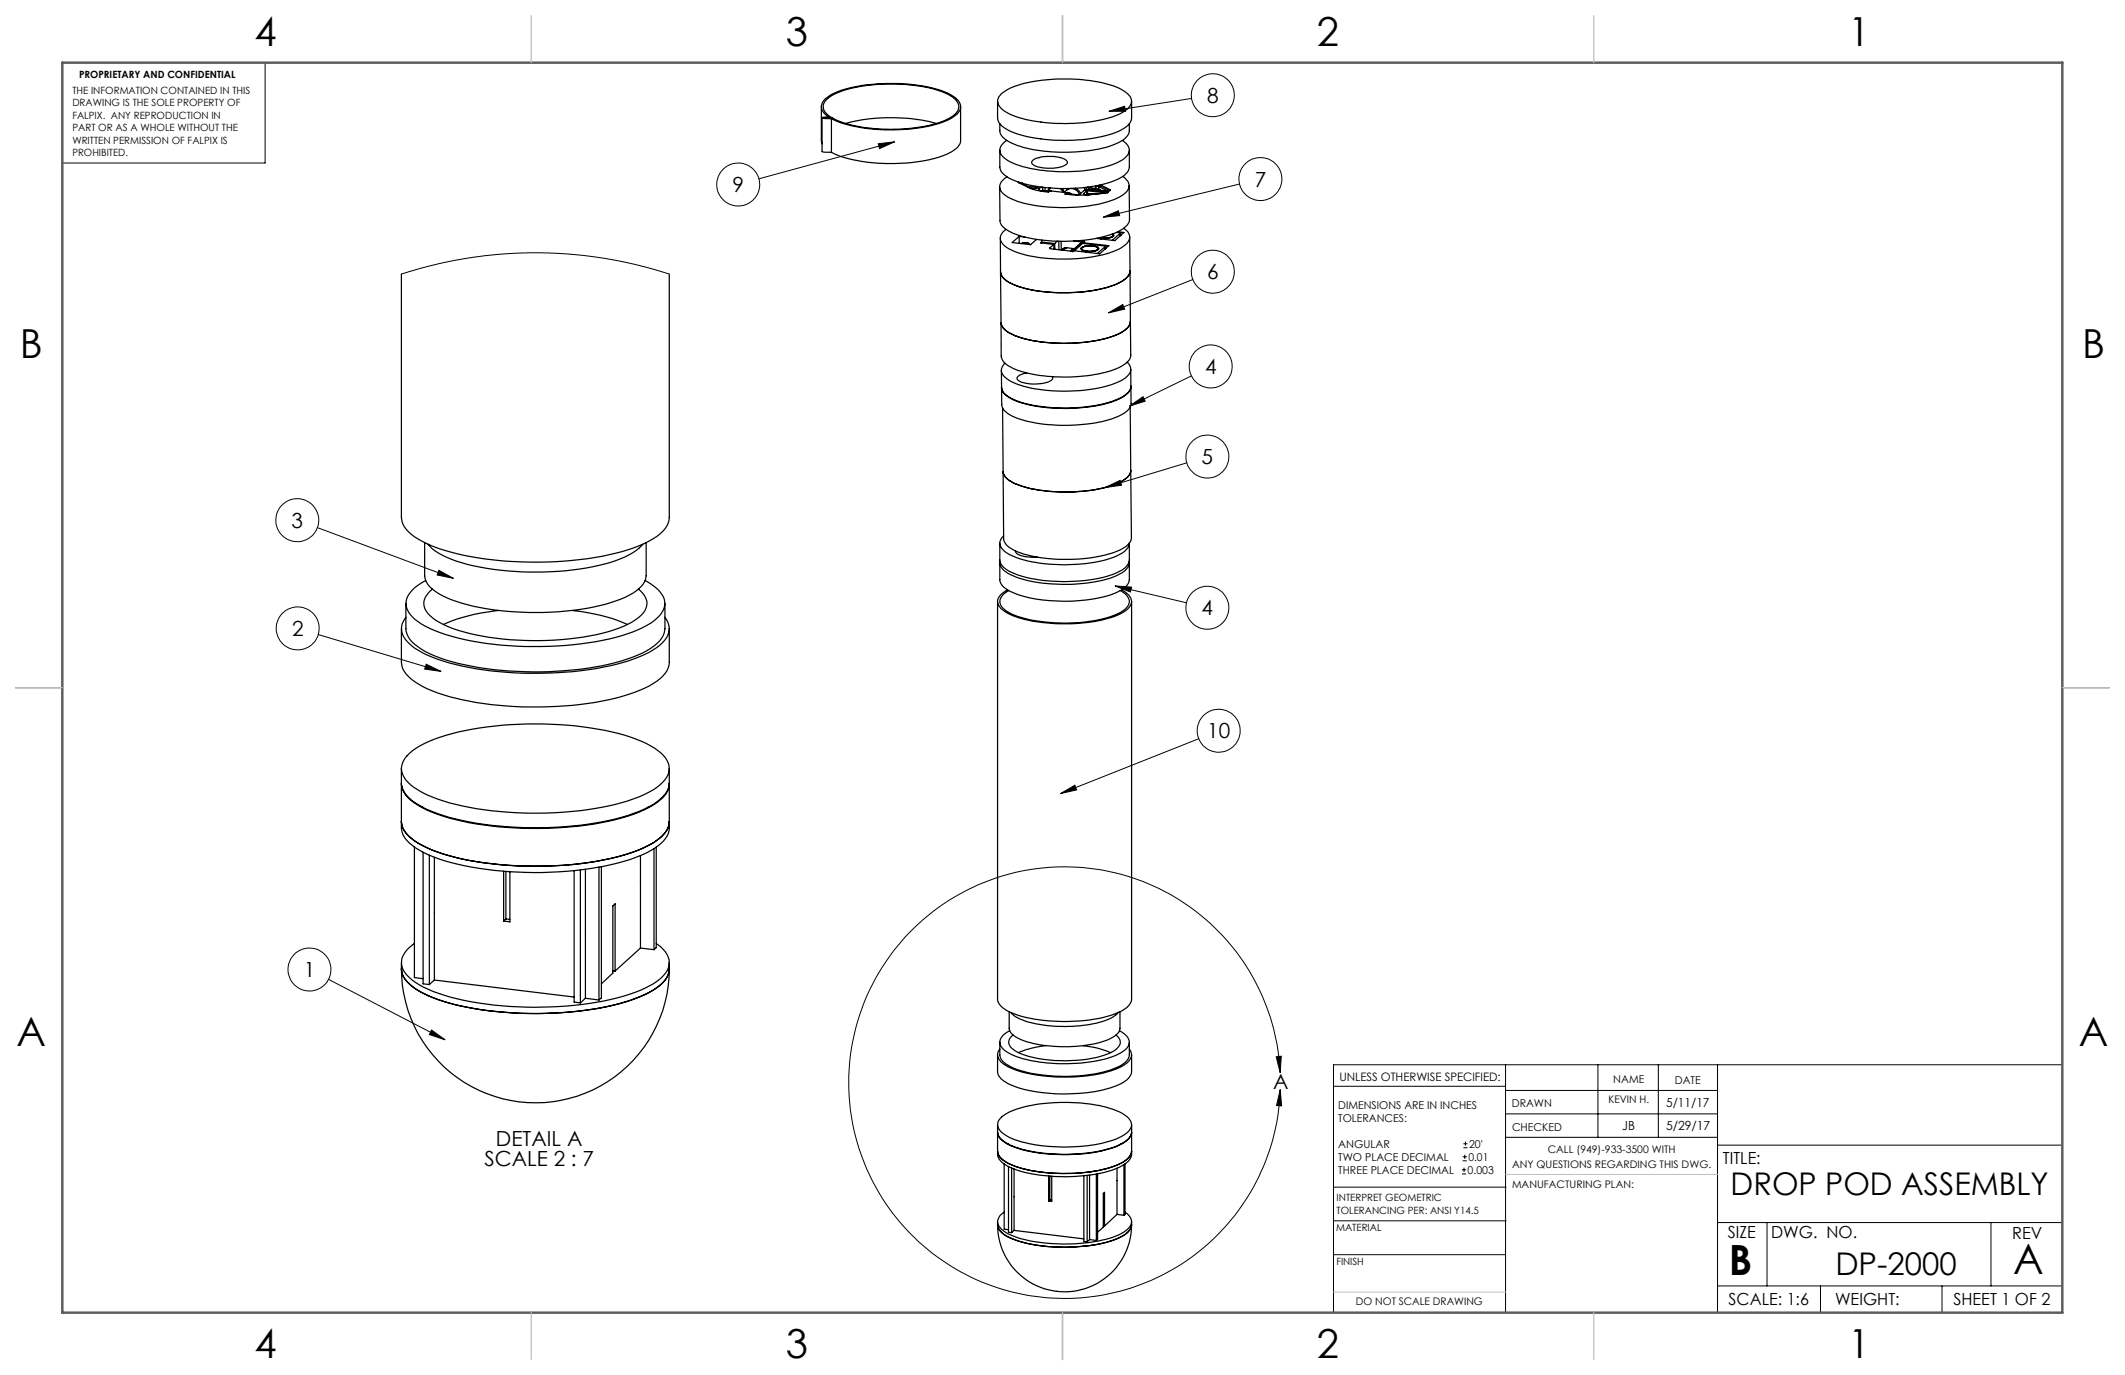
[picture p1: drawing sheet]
<svg xmlns="http://www.w3.org/2000/svg" width="432mm" height="279mm" viewBox="0 0 432 279" stroke-linecap="round" stroke-linejoin="round" font-family="sans-serif">
<g fill="none" stroke="#000" stroke-width=".2">
<path d="M53.9 12.7v20.4h-41.2M178.5 29.2l3.3-.4-3.1 1.4zM181.8 28.8l-27.6 7.5M225.4 22.6l3.1-1 .2 1zM242.1 20l-16.7 2.6M251.9 37.4l-27.7 6.7M81.6 55.7l6.5-1.9 6.2-1.2 6.1-.8 6.8-.4 7.3 .1 8.2 1 6.4 1.2 6.9 2M224.2 44.1l3.1-1.3 .2 1zM242.4 56.8l-17.2 6.8M225.2 63.6l2.9-1.7 .4 .9zM242.1 76.4l-12.6 6.1M224.6 99.1l3-1.5 .3 1z"/>
<path d="M229.5 82.5l2.8-1.9 .4 .9zM241.2 94.1l-16.6 5M64.5 107.2l27.6 10.3M89.2 115.9l2.9 1.6-3.3-.7zM226.6 119.1l3.3 .2-.2 1zM226.6 119.1l14.5 3.4M64.7 128.9l24.9 7.5M86.6 135l3 1.4-3.3-.4zM243.6 150.1l-28.1 11.2M215.5 161.3l2.9-1.7 .4 .9zM66.7 199l23.7 12.3M87.7 209.3l2.7 2-3.2-1.1z"/>
<path d="M259.3 214.7l1.1-.1-.3 3.4zM260.1 218a43.9 43.9 0 0 0-64.8-36.5 43.9 43.9 0 0 0-4.3 74.3 43.9 43.9 0 0 0 68.6-28.7l.4-3.4 .1-2.3M305.9 216.4v50.3M324.7 216.4v14.7M337 216.4v14.7M349 216.4v50.3M419.1 216.4h-148.1v50.3M260.1 221.4l.3 3.3-1-.1zM271 220.7h34.9M297.1 238.5h.8M297.1 237.7h.8M297.2 235.9h.9"/>
<path d="M297.2 235.1h.9M297.4 233.2h.8M297.4 232.4h.8M297.5 237.3v.8M297.6 234.6v.9M297.8 232v.8M305.9 231.1h43.1M305.9 226.3h43.1M305.9 221.6h43.1M349 232.7h70.1M271 255h34.9M271 248.1h35"/>
<path d="M271 241.2h35M349 248.4h70.1M359.1 248.4v12.9M404.6 248.4v12.9M349 261.3h70.1M369.9 261.3v5.4M394.6 261.3v5.4"/>
<circle cx="246.5" cy="19.4" r="4.4"/>
<circle cx="150" cy="37.5" r="4.4"/>
<circle cx="256.1" cy="36.4" r="4.4"/>
<circle cx="246.5" cy="55.2" r="4.4"/>
<circle cx="246" cy="74.5" r="4.4"/>
<circle cx="245.3" cy="92.8" r="4.4"/>
<circle cx="60.4" cy="105.7" r="4.4"/>
<circle cx="60.5" cy="127.7" r="4.4"/>
<circle cx="245.3" cy="123.5" r="4.4"/>
<circle cx="247.7" cy="148.5" r="4.4"/>
<circle cx="62.9" cy="197" r="4.4"/>
</g>
<path d="M215.9 3.2v9.5M3.1 139.7h9.6M419.1 139.7h9.5M215.9 266.7v9.6" fill="none" stroke="#5c5c5c" stroke-width=".25"/>
<path d="M12.7 12.7h406.4v254h-406.4z" fill="none" stroke="#5c5c5c" stroke-width=".5"/>
<path d="M305.9 238.7h43.1M271 262.5h34.9" fill="none" stroke="#c0c0c0" stroke-width=".2"/>
<path d="M108 3.2v9.5M215.9 3.2v9.5M323.8 3.2v9.5M3.1 139.7h9.6M419.1 139.7h9.5M108 266.7v9.6M215.9 266.7v9.6M323.8 266.7v9.6" fill="none" stroke="#c0c0c0" stroke-width=".25"/>
<path d="M259.3 214.7l1.1-.1-.3 3.4zM260.1 221.4l.3 3.3-1-.1zM226.6 119.1l3.3 .2-.2 1zM229.5 82.5l2.8-1.9 .4 .9zM224.6 99.1l3-1.5 .3 1zM225.2 63.6l2.9-1.7 .4 .9zM225.4 22.6l3.1-1 .2 1zM178.5 29.2l3.3-.4-3.1 1.4zM215.5 161.3l2.9-1.7 .4 .9zM224.2 44.1l3.1-1.3 .2 1zM87.7 209.3l2.7 2-3.2-1.1zM86.6 135l3 1.4-3.3-.4zM89.2 115.9l2.9 1.6-3.3-.7z" fill="#000"/>
<g fill="none" stroke="#000" stroke-width=".25">
<path d="M203.4 19.2a14.3 14.3 0 0 1 7.6-2.8 33.2 33.2 0 0 1 16.3 1.5 3.9 3.9 0 0 1 2.6 2.6 3.4 3.4 0 0 1-2.3 2.6 33 33 0 0 1-18.3 1.3 10.7 10.7 0 0 1-6.2-2.8 1.74 1.74 0 0 1 .3-2.4zM166.9 21.7v6.8l.1 .7M167 23.9v6.9M167.1 30.8l.5 .1h1.3M167.6 20.2a14.6 14.6 0 0 1 7.6-2.8 35.2 35.2 0 0 1 17.3 1.5 4 4 0 0 1 2.7 2.7 2.88 2.88 0 0 1-1.8 2.4 28.9 28.9 0 0 1-14.2 2.4l-3.3-.3a22.6 22.6 0 0 1-7-2l-1.9-.1 .3-.2h1.1a2.28 2.28 0 0 1-1.3-3zM168.1 20.1a15.9 15.9 0 0 1 8.7-2.8 34.1 34.1 0 0 1 15 1.5 4.2 4.2 0 0 1 3 2.9 3.3 3.3 0 0 1-2.4 2.6 30.8 30.8 0 0 1-13.9 1.9 25.4 25.4 0 0 1-9.6-2.2l-1.5-.1h1.6a2.46 2.46 0 0 1-1.6-2.9zM168.9 24.1v6.8M169 23.9v.1M171.8 25.1a37 37 0 0 1 18.5 0M195.2 21.7v6.8a2.94 2.94 0 0 1-1.8 2.3 28.9 28.9 0 0 1-14.2 2.4l-3.3-.3a21.4 21.4 0 0 1-7-2M202.7 20.6v3.4a3.5 3.5 0 0 0 2.4 2.6 32.9 32.9 0 0 0 16.9 1.5l.7-.1a12.4 12.4 0 0 0 6.7-2.7l.5-.9v-.4v-3.4M203.2 30.5v3.4a3.4 3.4 0 0 0 2.4 2.6 29.7 29.7 0 0 0 13.8 1.7l1.5-.2a14.9 14.9 0 0 0 7.8-2.6l.5-.5 .3-.8v-3.6"/>
<path d="M203.2 25.2v1.4a3 3 0 0 0 2 2.3 28.5 28.5 0 0 0 13.5 2 18.9 18.9 0 0 0 9.8-2.6l.8-1.1 .2-.6v-1.4M204.6 28.5a2.16 2.16 0 0 0-1.2 2.8 8.1 8.1 0 0 0 5.1 2.7 34 34 0 0 0 17.7-.6 4.4 4.4 0 0 0 3.3-2.7 2.49 2.49 0 0 0-1.4-2.2M206.9 37l1.9 1a11.6 11.6 0 0 0 4.2 1.1l.6-.3 3 .4M206.9 37v.1M207 37h-.1M207.2 37.1h-.1M207.7 37.3l2.1 1h.7l.5-.4M207.7 37.3h.1M207.9 37.3v.1M208.8 37.9l2 .2M209.8 32.6a7.5 7.5 0 0 1 6.9 0 .64 .64 0 0 1 .1 .7 .64 .64 0 0 1-.6 .4 8 8 0 0 1-6.3-.3l-.3-.4zM211.1 38.4l.1 .2a4.7 4.7 0 0 0 2.4 .1"/>
<path d="M211.1 38.4v.2M211.6 38l-.5 .4M211.8 38v.8M211.9 38.1v.7M212.3 38.1v.7M213.1 38.2v.3M213.2 38.7h.4M213.5 38.2l-.7 .6M213.6 38.7l-.1 .1M215.4 38.3l.6 .8M215.8 38.3l.5 .8M216.2 39.1a1.77 1.77 0 0 1 1.7-.8 1.77 1.77 0 0 1 1.5 1.2"/>
<path d="M216.6 39.4h.1M216.6 39.2v.2M217 39.1l.7 .3M217 39.1l-.4 .3M217.1 38.3l-.1 .2M217.2 38.3l-.3 .3M218.5 38.2l.6 .4 .5 .7M220.2 39.3v.2M220.2 38.1l.3 .5M220.7 38.4v.2M220.8 38.8l-.6 .5M220.8 38.8v.8"/>
<path d="M221 38.8h-.2M221 38.8l3.3 .4M221 38.8v.8M221 39.3l1.2 .2M221.1 38l-.3 .3a.25 .25 0 0 0 .1 .3 .25 .25 0 0 0 .3 0M221.2 38.6l-.8 .1-.9 .7-.4 .1-1.3-.1-.8-.3M221.2 38.6l3.4 .4M221.2 39.3v.3M221.3 38.3l3.6 .5M221.3 38.3v.1M221.4 39.4v.1M221.8 37.9l-.5 .4"/>
<path d="M221.9 37.9v.6M221.9 39.4v.1M222.1 39.4v.1M222.6 38.3v.3M222.7 38.3l.6 .2M222.7 38.3h-.6v.2M222.7 37.8v.5M222.7 37.7l.6 .2M223.3 37.9l1.6 .8M223.3 37.9v.6M223.3 38.5l.4 .2M223.3 37.6l.5 .2"/>
<path d="M223.6 37.6h.2M223.8 37.8l1.7 .9M223.8 37.6l1.8 1M223.8 37.6v.2M224.3 39.2h.1M224.3 39.3l-2.9 .2a1.03 1.03 0 0 1-1.2-.2M224.3 39.2v.1M224.4 39.2l-.1 .1M224.4 39.2h.1M224.6 39l.5 .1M224.9 38.8h.1M224.9 38.7v.1"/>
<path d="M225.2 39h-.6M225.6 38.6h.1M225.6 38.6l-.6 .6-3.9 .4-2.3 .1-2.4-.3 .2-.2M228.1 35.8a2.02 2.02 0 0 1 1.1 2.8 8.4 8.4 0 0 1-5.1 2.7 34.5 34.5 0 0 1-17.8-.6 4.4 4.4 0 0 1-3.2-2.6 2.5 2.5 0 0 1 1.5-2.2M229.4 37.7l.1 6.9a3.6 3.6 0 0 1-2.5 2.6 33.3 33.3 0 0 1-18.2 1.1 9.1 9.1 0 0 1-5.3-2.6l-.3-.8-.1-6.9M81.6 55.7v49.5a5 5 0 0 0 2.6 3.9 34.7 34.7 0 0 0 14.2 4.5 72.6 72.6 0 0 0 29.3-1.9 16.2 16.2 0 0 0 7.4-4.2 3.9 3.9 0 0 0 .9-2.3v-49.5M203.3 48.4v6.8M203.3 55.2l.1 10.3M207.1 48l-1.4 1.3 3.7 .4 1.2-1.1M207.1 48l1.1 .2M207.1 48v1.5M207.6 49.5l.5-.2a.94 .94 0 0 1 1 .3"/>
<path d="M207.6 49.5l.3-.1a1.09 1.09 0 0 1 1.1 .2M209 49.6h.1M209 49.6v.1M209.1 49.6l.3 .1M209.1 49.6v.1M211.7 49.2l2.6 .3M211.7 49.2l-.2 .2 2.6 .3M211.7 49.2v.2M214.1 49.7l-.8 .7 .2 .2 4.3 .4M214.1 49.7v.9M214.3 49.5v1.2M214.8 49l-.5 .5"/>
<path d="M215.2 49v1.8M215.6 49l.1 1.8M216 50.5l-.1 .3M216 50.5v.2M216.7 50.3l-.3 .2-.3 .4M216.7 50.3h-.3l-.4 .2M216.8 50.3l-.4 .2-.3 .4 .3-.4M216.8 50.3l1.4 .2M217.8 51h.1M217.8 51v.1M218.2 49l1.6 .2M218.2 50.6l-.3 .3"/>
<path d="M218.3 50.5l-.4 .1-.3 .4M218.3 50.5h.1M218.3 50.5l-.4 .2-.3 .3M219.8 50.3a3.7 3.7 0 0 1 3.4 .1 .76 .76 0 0 1-1 .6l-.3 .1a2.47 2.47 0 0 1-2.3-.6zM219.9 50.4a3.3 3.3 0 0 1 3.2 0v.1a2.88 2.88 0 0 1-3.1 .3l-.2-.2zM220.1 49.3l5.2 .6-1.9 1.7-5.2-.7-.3 .3v-.2M220.1 49.3v.2M220.2 49v.1M220.2 49.1l-.1 .2M220.2 49l-2.3 2M220.2 49h-.2l-2.2 2M220.2 49.1h.1"/>
<path d="M220.8 51.1l-.2 .2M222.1 50l.5 .1a.43 .43 0 0 1 .6 .3 .43 .43 0 0 1-.4 .5l-.8 .2h-1.2M222.1 50a3.4 3.4 0 0 0-2.4 .4l.2 .4 .9 .3M222.4 49.7l-.3 .3M223.4 48.3l1.3 .1a1.58 1.58 0 0 0 1.6-.6l-.2-.3 .2 .3a2.69 2.69 0 0 1-2.4 .6M223.4 48.3l.5 .1M223.9 48.4l-.2 .1M224.5 50.6v.1M224.5 50.4v.2M224.5 50.4h.3M224.7 50l-4.7-.5-1.7 1.5M224.7 50l-1.7 1.5"/>
<path d="M224.7 50v.4M224.8 50.4h-.3M226 47.6h.1a.57 .57 0 0 1-.2 .6 .57 .57 0 0 1-.6 .1h-1.7M226.9 47.2l.8 .1M227.2 47.1l1.2 .1-1.9 1.7-3.8-.5M227.5 47.9v.1M227.6 47.7l-.1 .2M227.6 47.7l.2 .1M227.7 47.3l-1.7 1.5M227.7 47.3v.4M227.9 47.7h-.3M228.4 46.4a1.91 1.91 0 0 1 1.2 1.7 1.91 1.91 0 0 1-1 1.7 16.8 16.8 0 0 1-8.2 2.6 31.7 31.7 0 0 1-14.6-1.5 3.4 3.4 0 0 1-2.5-2.5l.1-.8 1-1"/>
<path d="M229.6 48.2v6.8M229.6 55a3 3 0 0 1-2.1 2.4 31.1 31.1 0 0 1-15.9 1.8 14.1 14.1 0 0 1-7.6-2.6l-.6-.8-.1-.6M229.6 55a3.2 3.2 0 0 1-2.3 2.5 31.5 31.5 0 0 1-16 1.7 15.9 15.9 0 0 1-7.1-2.4l-.7-.8-.2-.8M229.6 55l.1 10.3M208.6 75.8a2.35 2.35 0 0 0-1.9 1 1.5 1.5 0 0 0 1.4 1 7.8 7.8 0 0 0 5.6-.6l.2-.4-.1-.2M229 73.6a1.9 1.9 0 0 1-.4 3.2 22.8 22.8 0 0 1-11.6 2.7 23.8 23.8 0 0 1-12-2.3 2.03 2.03 0 0 1-1.2-2.8l.4-.6M229.7 65.3a2.73 2.73 0 0 1-1.8 2.3 26.8 26.8 0 0 1-12.5 2.1 22.8 22.8 0 0 1-10.5-2.1 2.59 2.59 0 0 1-1.5-2.1M229.7 65.3a2.84 2.84 0 0 1-1.9 2.3 29 29 0 0 1-14.9 2 16.8 16.8 0 0 1-8.7-2.6l-.6-.7-.2-.8M229.7 65.3l.1 6.8a2.73 2.73 0 0 1-1.9 2.3 25.9 25.9 0 0 1-11.8 2.2 24.5 24.5 0 0 1-11.2-2.2 2.67 2.67 0 0 1-1.5-2v-6.9M229.8 75v3.5a3.2 3.2 0 0 1-2.4 2.5 32.7 32.7 0 0 1-18.1 1.2 9.6 9.6 0 0 1-5.5-2.5l-.3-.9v-3.6M229.8 78.5v3.5a3.3 3.3 0 0 1-2.3 2.5 31.7 31.7 0 0 1-15.3 1.7l-.7-.1a15 15 0 0 1-7.1-2.4l-.5-.6-.3-.7-.1-3.6M229.8 78.5a3.2 3.2 0 0 1-2.4 2.6 31.1 31.1 0 0 1-15.2 1.7l-.7-.1a15 15 0 0 1-7.2-2.4l-.6-.8-.2-.8"/>
<path d="M203.7 82.9l.1 12.9M229.7 82.7l.1 12.9M229.8 95.6a3 3 0 0 1-2.2 2.4 29.9 29.9 0 0 1-14.8 1.8 17 17 0 0 1-8-2.4l-.7-.8-.3-.8M229.8 95.6l.1 13.7a3.1 3.1 0 0 1-2.1 2.4 31.9 31.9 0 0 1-19.1 1 7.5 7.5 0 0 1-4.5-2.4l-.3-.8-.1-13.7M86.3 110.3v6.7a4.6 4.6 0 0 0 2.8 3.6 36.7 36.7 0 0 0 15.4 3.7 53.6 53.6 0 0 0 21.5-2.5 8.9 8.9 0 0 0 5-3.6l.3-1.2v-6.7M86.5 118a6.8 6.8 0 0 0-3.9 4.1 4.4 4.4 0 0 0 2.3 4.2 33 33 0 0 0 13.8 4.4 71.6 71.6 0 0 0 27.6-1.5 15.6 15.6 0 0 0 8.1-4.6 3.5 3.5 0 0 0-.8-4.9l-2.5-1.7M87 110.6a15.4 15.4 0 0 0 8 4.1 59.6 59.6 0 0 0 30.1-.8 11.8 11.8 0 0 0 5.5-3.3M87.8 119.7a3.6 3.6 0 0 0-1.5 4 8.6 8.6 0 0 0 4.8 3.7 55.8 55.8 0 0 0 26 2.2 29.5 29.5 0 0 0 12-3.6l.6-.5a3.2 3.2 0 0 0 .5-5.4l-.5-.4M203.2 114.4v3.4a3.2 3.2 0 0 0 2.3 2.5 30.4 30.4 0 0 0 15.2 1.6 15.6 15.6 0 0 0 7.9-2.6l.7-.8 .1-.5 .1-3.6M203.2 114.1a2.66 2.66 0 0 0 1.8 2.5 28.9 28.9 0 0 0 14.9 2l.8-.1a15.6 15.6 0 0 0 7.9-2.6l.7-.8 .1-1M203.9 108.9a1.91 1.91 0 0 0 .4 3.2 20.6 20.6 0 0 0 10.8 2.6 26.6 26.6 0 0 0 12.4-2.1 3.1 3.1 0 0 0 2-2.2v3.4a3.4 3.4 0 0 1-2.4 2.5 31 31 0 0 1-15.2 1.6 15.7 15.7 0 0 1-7.9-2.6l-.7-.8-.1-.5v-3.6M204.7 119.8a2.94 2.94 0 0 0-2 2.8 5.1 5.1 0 0 0 3.7 2.7 34.6 34.6 0 0 0 20.5-.2 4.2 4.2 0 0 0 3-2.8 3.2 3.2 0 0 0-2-2.5"/>
<path d="M206.3 111.9a1.14 1.14 0 0 0 1.2 1l1 .2 2.3 .1M81.6 127.7v6.9a5 5 0 0 0 2.6 3.9 29.3 29.3 0 0 0 11.2 4 74.3 74.3 0 0 0 31-1 19.6 19.6 0 0 0 8.3-4.1 4.1 4.1 0 0 0 1.3-2.8v-6.9M82.5 122.6v5.1a4.7 4.7 0 0 0 2.4 3.7 27.2 27.2 0 0 0 10.9 4 70.4 70.4 0 0 0 30.5-1.1 17.1 17.1 0 0 0 7.8-4.1 4 4 0 0 0 1-2.5v-5.1M82.5 125.4a3.6 3.6 0 0 0 .5 5.2 20.6 20.6 0 0 0 9.6 4.4 73.8 73.8 0 0 0 33.8-.3 19.6 19.6 0 0 0 8.3-4.1 3.5 3.5 0 0 0 .4-5.2M101.3 124a37.6 37.6 0 0 0-11.2 2.9M116.3 124a37.1 37.1 0 0 1 11.2 2.9M202.7 122.2v80.8a3.3 3.3 0 0 0 2.2 2.5 31.1 31.1 0 0 0 15.2 1.9 18.7 18.7 0 0 0 8.9-2.7l.7-.8 .2-.8v-80.9M205 120a2.54 2.54 0 0 0-1.7 2.8 6.5 6.5 0 0 0 4.5 2.8 33.5 33.5 0 0 0 18.4-.5 4.5 4.5 0 0 0 3.3-2.7 2.79 2.79 0 0 0-1.9-2.4M81.6 159.2a5 5 0 0 0 2.6 4 31.4 31.4 0 0 0 12.6 4.2 73.1 73.1 0 0 0 30.8-1.6 17 17 0 0 0 7.5-4.2 3.8 3.8 0 0 0 .9-2.4M81.6 156.2v2.9a5.1 5.1 0 0 0 2.6 3.9 31.4 31.4 0 0 0 12.6 4.3 73.1 73.1 0 0 0 30.8-1.6 16.6 16.6 0 0 0 7.5-4.3 3.7 3.7 0 0 0 .9-2.3v-2.9M81.6 159.3v9.2a6.2 6.2 0 0 0 3.6 4.2 40.2 40.2 0 0 0 15.1 4.1 71.4 71.4 0 0 0 27.6-2.1 15.5 15.5 0 0 0 7.3-4.3 3.3 3.3 0 0 0 .8-2.2v-8.9M82.7 153.6a18.9 18.9 0 0 1 9.1-4.5 73.5 73.5 0 0 1 35.2 .3 18.2 18.2 0 0 1 7.9 4.2 3.6 3.6 0 0 1-.3 5.4 20.9 20.9 0 0 1-9.5 4.4 72.8 72.8 0 0 1-35.1-.7 16.5 16.5 0 0 1-7.5-4.2 3.5 3.5 0 0 1 .2-4.9z"/>
<path d="M81.6 166.9a5.2 5.2 0 0 0 2.6 4 34.2 34.2 0 0 0 14.1 4.4 70.1 70.1 0 0 0 30.5-2.2 13.3 13.3 0 0 0 6.7-4.4l.4-1.1 .1-.7a4.5 4.5 0 0 1-2.4 3.8 29.4 29.4 0 0 1-12.4 4.3 73.1 73.1 0 0 1-30.9-1.4 17.4 17.4 0 0 1-7.7-4.2 3.5 3.5 0 0 1-1-2.5zM84.2 172.1v26.5l1.8 .3M85.7 163.9l.3 .2M86 173.2v26.7l1.2 .2M87.2 173.8v26.3M88.3 174.2v24.9M102.3 177v10.1M102.8 177.1v9.6M103.6 177.1v10.2l-1.3-.2M116.7 176.9v26.7l1.2 .2M117.9 176.8v27M119 176.6v26.2"/>
<path d="M121.7 176.2v27M122.2 176.1v26.7l-.5 .4M130.1 173.8v18.9M131.9 163.9l-.3 .2M132.9 172.4v20.6M133.4 172.1v20.4l-.5 .5M81.6 196.9a27.2 27.2 0 0 0 27.2 27.2 27.2 27.2 0 0 0 27.2-27.2M81.6 196.9a5.6 5.6 0 0 0 3.2 4.3 37.9 37.9 0 0 0 14.7 4.2 71.4 71.4 0 0 0 27.8-1.9 17.4 17.4 0 0 0 7.7-4.2 4 4 0 0 0 1-2.4M81.6 196.9v.3a4.6 4.6 0 0 0 2.1 3.2 27.1 27.1 0 0 0 12 4.4 74.1 74.1 0 0 0 29.7-.8 19.8 19.8 0 0 0 9.4-4.4 4 4 0 0 0 1.2-2.7M81.6 195.6v1.3M84.2 191.7a4.9 4.9 0 0 0-2.6 4.2 6.2 6.2 0 0 0 3.6 4.2 40.2 40.2 0 0 0 15.1 4.1 70.5 70.5 0 0 0 27.6-2.2 15.9 15.9 0 0 0 7.3-4.2 3.5 3.5 0 0 0-.5-4.9l-1.3-1.2M88.3 199.1l28.4 3.5"/>
<path d="M88.3 199.1l-1.1 1M102.8 186.7l-.5 .4M102.8 186.7l.8 .1M124.5 197.3h.5M125 197.3v-13.6l-.5 .4v13.6l-2.3 2.2M130.1 192.7l2.8 .3M130.1 192.7l-5.1 4.6M136 195.6v1.3M119 202.8l2.7 .4M119 202.8l-1.1 1M202.7 214.3v3.5a3.3 3.3 0 0 0 2.2 2.4 31.1 31.1 0 0 0 15.2 1.9 18.7 18.7 0 0 0 8.9-2.7l.5-.5 .4-.8v-3.8M203.2 211.8v2.5a2.86 2.86 0 0 0 1.9 2.3 28 28 0 0 0 13.4 2.1 20.1 20.1 0 0 0 9.9-2.6l.8-.8 .2-.5 .1-3"/>
<path d="M203.2 213.2a1.83 1.83 0 0 0 .5 2.8 19 19 0 0 0 9.8 2.8 29.9 29.9 0 0 0 14.4-2.1 2.93 2.93 0 0 0 2-2.6l-.4-.9M205.1 205.6v3.4a2.96 2.96 0 0 0 2.2 2.2 27.5 27.5 0 0 0 18.1-.1 3 3 0 0 0 2.2-2.1v-3.4M205.2 209.4a2.61 2.61 0 0 0-1.9 2.9 5.2 5.2 0 0 0 3.3 2.4 33.3 33.3 0 0 0 20.1-.2 3.9 3.9 0 0 0 2.8-2.6 2.91 2.91 0 0 0-2-2.5M205.4 205.7a8.7 8.7 0 0 0 5.2 2.4 28.6 28.6 0 0 0 14.8-1.1l1.2-.6 .6-.7M205.8 210.3a1.63 1.63 0 0 0-.8 1.5 1.63 1.63 0 0 0 .9 1.5 16.8 16.8 0 0 0 8.6 2.2 23.1 23.1 0 0 0 12-2 1.95 1.95 0 0 0 1-2.3l-.7-.9M212.6 212.5a18.5 18.5 0 0 0-5.6 1.4M220.1 212.5h.2a18.6 18.6 0 0 1 5.4 1.4M202.7 230a2.99 2.99 0 0 0 2.1 2.5 28.4 28.4 0 0 0 13.6 2.1 21.5 21.5 0 0 0 10.2-2.6 2.48 2.48 0 0 0 1.3-2M202.7 233.9a4.1 4.1 0 0 0 3.3 3 33.8 33.8 0 0 0 21-.2 4.1 4.1 0 0 0 2.9-2.8 4 4 0 0 1-3 2.9 34.6 34.6 0 0 1-20 .4 5.9 5.9 0 0 1-4.2-2.9zM202.7 230a3.1 3.1 0 0 0 2.1 2.4 28.4 28.4 0 0 0 13.6 2.1 21.5 21.5 0 0 0 10.2-2.5 2.64 2.64 0 0 0 1.3-2M202.7 230.1v4.5a3.4 3.4 0 0 0 2.2 2.5 30.7 30.7 0 0 0 15.3 1.8 17.3 17.3 0 0 0 8.8-2.7l.5-.5 .4-.9v-4.7M202.7 228.5v1.5"/>
<path d="M203.5 227a16 16 0 0 1 7.9-2.7 33.1 33.1 0 0 1 15.7 1.5 3.8 3.8 0 0 1 2.8 2.8 3.6 3.6 0 0 1-2.5 2.6 33.2 33.2 0 0 1-17.1 1.4 13.8 13.8 0 0 1-6.9-2.6 1.86 1.86 0 0 1 .1-3zM204 236.5v13.3l.9 .1M204.8 232.4l.1 .1M204.9 237v13.4l.7 .1M205.6 237.3v13.2M206.1 237.6v12.4M213.1 239v5.1M213.3 239v4.8M213.7 239v5.1h-.6M220.2 238.9v13.4h.7M220.9 238.8v13.5M221.4 238.8v13.1"/>
<path d="M222.8 238.5v13.6M223 238.5v13.3l-.2 .3M227 237.4v9.4M227.9 232.4l-.2 .1M228.4 236.7v10.2M228.6 236.5v10.2l-.2 .2M229.9 228.5v1.5M202.7 248.9a13.6 13.6 0 0 0 13.6 13.6 13.6 13.6 0 0 0 13.6-13.6M202.7 248.9a3.5 3.5 0 0 0 2.5 2.6 33.3 33.3 0 0 0 18.4 1.2 11 11 0 0 0 5.8-2.6l.4-.5 .1-.7M202.7 248.9a3.4 3.4 0 0 0 2.2 2.5 30.7 30.7 0 0 0 15.3 1.8 17.3 17.3 0 0 0 8.8-2.7l.8-1.1 .1-.5M202.7 248.2v.7M204 246.3a2.04 2.04 0 0 0-1.3 1.8 2.04 2.04 0 0 0 1.1 1.9 17 17 0 0 0 8.3 2.6 32.8 32.8 0 0 0 15.4-1.7 3.6 3.6 0 0 0 2.4-2.7 2.68 2.68 0 0 0-1.3-1.9"/>
<path d="M206.1 250l14.1 1.7M206.1 250l-.5 .5M213.3 243.8l-.2 .3M213.3 243.8l.4 .1M221.4 251.9l1.4 .2M221.4 251.9l-.5 .4M224.2 249.1h.2M224.4 249.1v-6.8l-.2 .2v6.8l-1.2 1.1M227 246.8l1.4 .1M227 246.8l-2.6 2.3M229.9 248.2v.7"/>
</g>
<g font-size="8.5">
<text x="351.3" y="259">B</text>
<text x="409.1" y="258.9">A</text>
</g>
<g font-size="8.1">
<text x="51.7" y="9.3">4</text>
<text x="159.7" y="9.3">3</text>
<text x="267.6" y="9.3">2</text>
<text x="375.6" y="9.3">1</text>
<text x="4" y="72.8">B</text>
<text x="423.1" y="72.8">B</text>
<text x="3.3" y="212.5">A</text>
<text x="422.4" y="212.5">A</text>
<text x="51.7" y="276">4</text>
<text x="159.7" y="276">3</text>
<text x="267.6" y="276">2</text>
<text x="375.6" y="276">1</text>
</g>
<g font-size="6.3">
<text x="351.7" y="242.7">DROP POD ASSEMBLY</text>
<text x="372.9" y="259.1">DP-2000</text>
</g>
<g font-size="4.2">
<text x="245.3" y="20.9">8</text>
<text x="148.8" y="39">9</text>
<text x="255" y="37.9">7</text>
<text x="245.3" y="56.7">6</text>
<text x="244.9" y="76">4</text>
<text x="244.2" y="94.3">5</text>
<text x="59.3" y="107.2">3</text>
<text x="244.2" y="125">4</text>
<text x="59.3" y="129.2">2</text>
<text x="245.3" y="150">10</text>
<text x="61.7" y="198.5">1</text>
<text x="258.7" y="221.2">A</text>
<text x="100.8" y="232.8">DETAIL A</text>
<text x="98.4" y="237">SCALE 2 : 7</text>
</g>
<g font-size="3.4">
<text x="350.1" y="236.5">TITLE:</text>
<text x="351.1" y="251.6">SIZE</text>
<text x="359.9" y="251.6">DWG. NO.</text>
<text x="408.9" y="251.7">REV</text>
<text x="351.2" y="265.2">SCALE: 1:6</text>
<text x="372.9" y="265.2">WEIGHT:</text>
<text x="396.9" y="265.2">SHEET 1 OF 2</text>
</g>
<g font-size="2.5">
<text x="338.6" y="224.9">5/11/17</text>
<text x="329.6" y="229.6">JB</text>
<text x="338.5" y="229.7">5/29/17</text>
</g>
<text font-size="2.4" x="272.2" y="219.7">UNLESS OTHERWISE SPECIFIED:</text>
<g font-size="2.2">
<text x="327.8" y="220.1">NAME</text>
<text x="340.3" y="220.2">DATE</text>
<text x="271.9" y="225.3">DIMENSIONS ARE IN INCHES</text>
<text x="271.9" y="227.9">TOLERANCES:</text>
<text x="307.2" y="224.9">DRAWN</text>
<text x="271.9" y="233.2">ANGULAR</text>
<text x="298.5" y="233.2">20'</text>
<text x="307.3" y="229.8">CHECKED</text>
<text x="271.9" y="238.5">THREE PLACE DECIMAL</text>
<text x="271.9" y="235.9">TWO PLACE DECIMAL</text>
<text x="298.2" y="238.5">0.003</text>
<text x="298.4" y="235.9">0.01</text>
</g>
<g font-size="2.1">
<text x="326.8" y="224.1">KEVIN H.</text>
<text x="307.3" y="237.3">ANY QUESTIONS REGARDING THIS DWG.</text>
<text x="314.5" y="234.2">CALL (949)-933-3500 WITH</text>
<text x="307.3" y="241.3">MANUFACTURING PLAN:</text>
<text x="275.5" y="265.1">DO NOT SCALE DRAWING</text>
</g>
<g font-size="2">
<text x="16.1" y="15.9">PROPRIETARY AND CONFIDENTIAL</text>
<text x="14.7" y="19.1">THE INFORMATION CONTAINED IN THIS</text>
<text x="14.7" y="21.6">DRAWING IS THE SOLE PROPERTY OF</text>
<text x="14.7" y="24.1">FALPIX. ANY REPRODUCTION IN</text>
<text x="14.7" y="26.6">PART OR AS A WHOLE WITHOUT THE</text>
<text x="14.7" y="29.2">WRITTEN PERMISSION OF FALPIX IS</text>
<text x="14.7" y="31.7">PROHIBITED.</text>
<text x="271.6" y="244.1">INTERPRET GEOMETRIC</text>
<text x="271.5" y="250.2">MATERIAL</text>
<text x="271.6" y="246.6">TOLERANCING PER: ANSI Y14.5</text>
<text x="271.5" y="257">FINISH</text>
</g>
</svg>
